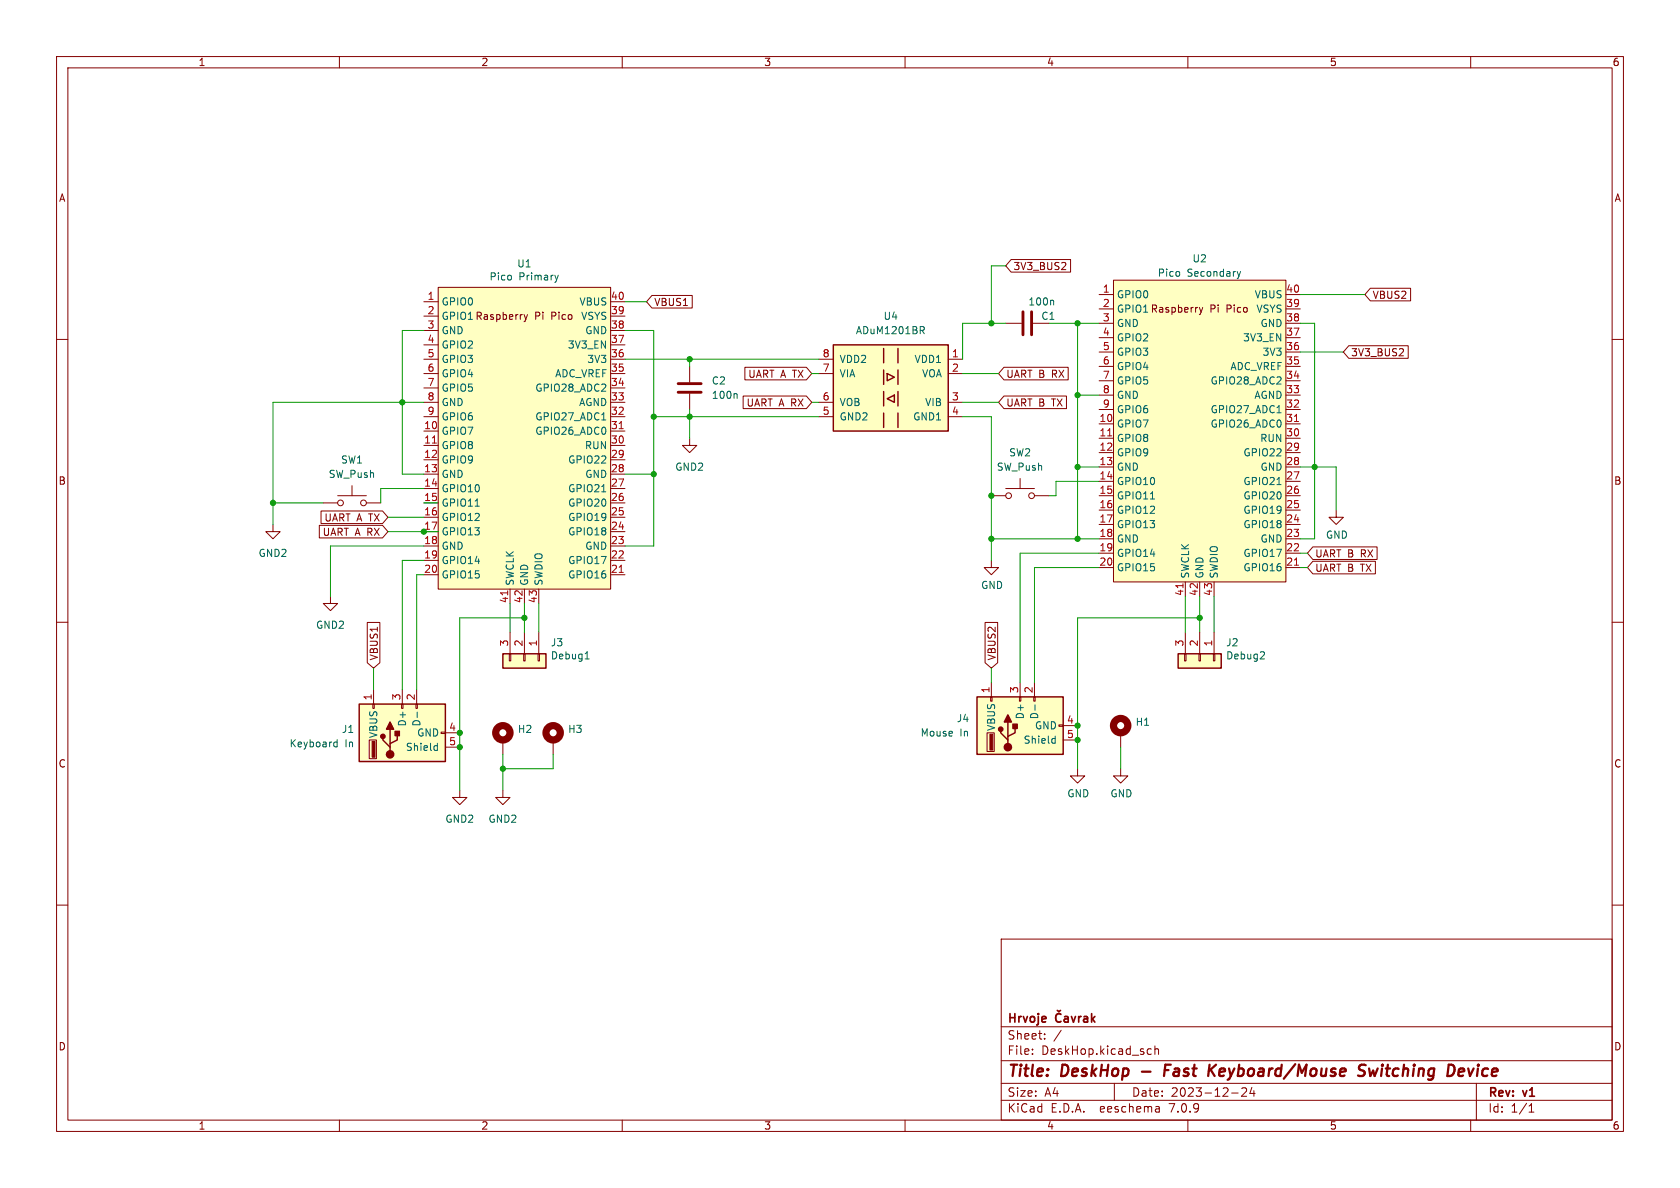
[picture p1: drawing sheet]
<svg xmlns="http://www.w3.org/2000/svg" width="297mm" height="210mm" viewBox="0 0 297 210" stroke-linecap="round" stroke-linejoin="round" font-family="sans-serif">
<g fill="none" stroke="#840000" stroke-width=".18">
<path d="M10 10h277v190h-277zM12 12h273v186h-273zM60 10v2M110 10v2M160 10v2M210 10v2M260 10v2M10 60h2M74.9 53.3h2.6M74.9 55.9h2.6M74.9 58.4h2.6M77.5 50.8h30.4v53.3h-30.4z"/>
<path d="M92.6 55.6l.4 .9M93 56.5l-.4 .4M93.3 55.6l-.3 .9M107.9 53.3h2.6M107.9 55.9h2.6M107.9 58.4h2.6M115.3 52.2h7.1v2.3h-7.1l-1-1.2zM177.8 57.2h2.8M178.8 45.9h10.5v2.2h-10.5l-1-1.1zM182.6 57.2h2.8M188.3 46.5l.1 .1v.3l-.8 .8h.8M194.3 57.2h2.5"/>
<path d="M194.3 52.1h2.5M194.3 54.6h2.5M194.3 59.7h2.5M196.8 49.5h30.5v53.4h-30.5zM212 54.3l.3 .9M212.3 55.2l-.3 .4M212.6 54.3l-.3 .9M227.3 57.2h2.6M227.3 52.1h2.6M227.3 54.6h2.6M227.3 59.7h2.6M242.3 51h7.1v2.2h-7.1l-1-1.1z"/>
<path d="M285 60h2M74.9 76.2h2.6M74.9 78.7h2.6M74.9 73.7h2.6M74.9 71.1h2.6M74.9 68.6h2.6M74.9 66h2.6M74.9 63.5h2.6M74.9 61h2.6M107.9 76.2h2.6M107.9 78.7h2.6M107.9 73.7h2.6"/>
<path d="M107.9 71.1h2.6M107.9 68.6h2.6M107.9 66h2.6M107.9 63.5h2.6M107.9 61h2.6M121.9 77.5v1.2h1.3l-1.3 1.3-1.3-1.3h1.3M121.9 64.8v2.8M121.9 69.6v2.8M131.4 70h11.2l.9 1.1-.9 1.1h-11.2zM131.7 64.9h10.9l.9 1.1-.9 1.2h-10.9zM144.8 73.7h2.5M144.8 71.1h2.5"/>
<path d="M144.8 66h2.5M144.8 63.5h2.5M167.6 73.7h2.6M167.6 71.1h2.6M167.6 66h2.6M167.6 63.5h2.6M177.5 64.9h11.3v2.3h-11.3l-1-1.2zM177.5 70h11v2.2h-11l-1-1.1zM194.3 74.9h2.5M194.3 77.5h2.5M194.3 72.4h2.5M194.3 69.9h2.5"/>
<path d="M194.3 67.3h2.5M194.3 64.8h2.5M194.3 62.2h2.5M227.3 74.9h2.6M227.3 77.5h2.6M227.3 72.4h2.6M227.3 69.9h2.6M227.3 67.3h2.6M227.3 64.8h2.6M227.3 62.2h2.6M238.4 61.1h10.6v2.2h-10.6l-.9-1.1zM248 61.7l.1 .2v.3l-.8 .7h.8"/>
<path d="M48.3 92.7v1.3h-1.3l1.3 1.3 1.2-1.3h-1.2M56.5 92.9h11.1l1 1.1-1 1.1h-11.1zM56.8 90.3h10.8l1 1.1-1 1.2h-10.8zM57.1 88.9h2.6M59.7 87.6h5.1M62.2 85.9v1.7M64.8 88.9h2.5M74.9 81.3h2.6M74.9 83.8h2.6M74.9 86.4h2.6M74.9 88.9h2.6M74.9 91.4h2.6"/>
<path d="M74.9 94h2.6M74.9 96.5h2.6M74.9 99.1h2.6M107.9 81.3h2.6M107.9 83.8h2.6M107.9 86.4h2.6M107.9 88.9h2.6M107.9 91.4h2.6M107.9 94h2.6M107.9 96.5h2.6M107.9 99.1h2.6M175.3 99.1v1.2h1.2l-1.2 1.3-1.3-1.3h1.3"/>
<path d="M175.3 87.6h2.5M177.8 86.4h5.1M180.3 84.6v1.8M182.9 87.6h2.5M194.3 87.6h2.5M194.3 80h2.5M194.3 82.6h2.5M194.3 85.1h2.5M194.3 90.2h2.5M194.3 92.7h2.5M194.3 95.3h2.5M194.3 97.8h2.5"/>
<path d="M227.3 87.6h2.6M227.3 80h2.6M227.3 82.6h2.6M227.3 85.1h2.6M227.3 90.2h2.6M227.3 92.7h2.6M227.3 95.3h2.6M227.3 97.8h2.6M232.1 99.2h11v2.2h-11l-1-1.1zM232.1 96.7h11.4v2.2h-11.4l-1-1.1zM236.2 90.2v1.2h1.3l-1.3 1.3-1.3-1.3h1.3M10 110h2"/>
<path d="M58.4 105.4v1.3h-1.3l1.3 1.3 1.3-1.3h-1.3M64.9 110h2.3v7.2l-1.2 .9-1.1-.9zM74.9 101.6h2.6M90 115.6h.3v1.2h-.3zM90.2 104.1v2.6M90.2 111.8v3.8M92.6 115.6h.2v1.2h-.2zM92.7 104.1v2.6M92.7 111.8v3.8M95.1 115.6h.3v1.2h-.3zM95.2 104.1v2.6M95.2 111.8v3.8"/>
<path d="M107.9 101.6h2.6M174.1 110h2.3v7.2l-1.1 .9-1.2-.9zM194.3 100.3h2.5M209.4 115.6h.3v1.2h-.3zM209.5 102.9v2.5M209.5 111.8v3.8M212 115.6h.2v1.2h-.2zM212.1 102.9v2.5M212.1 111.8v3.8M214.5 115.6h.3v1.2h-.3zM214.6 102.9v2.5M214.6 111.8v3.8"/>
<path d="M227.3 100.3h2.6M285 110h2M65.3 130.8h1.2v3.3h-1.2zM65.9 124.5h.3v.7h-.3zM66 121.9v2.6M71 124.5h.2v.7h-.2zM71.1 121.9v2.6M73.5 124.5h.3v.7h-.3zM73.7 121.9v2.6M78 129.4h.7v.3h-.7zM78.7 129.5h2.6M78.7 132.1h2.6"/>
<path d="M81.3 139.7v1.3h-1.3l1.3 1.2 1.2-1.2h-1.2M88.9 139.7v1.3h-1.3l1.3 1.2 1.3-1.2h-1.3M88.9 130.8v2.6M97.8 130.8v2.6M174.5 129.5h1.3v3.3h-1.3zM175.1 123.2h.3v.8h-.3zM175.3 120.7v2.5M180.2 123.2h.3v.8h-.3zM180.3 120.7v2.5M182.8 123.2h.2v.8h-.2zM182.9 120.7v2.5M187.2 128.1h.8v.3h-.8z"/>
<path d="M188 128.3h2.5M188 130.8h2.5M190.5 135.9v1.3h1.3l-1.3 1.2-1.3-1.2h1.3M198.1 135.9v1.3h1.3l-1.3 1.2-1.3-1.2h1.3M198.1 129.5v2.6M10 160h2M285 160h2M177 166h108v32h-108zM60 198v2M110 198v2M160 198v2M177 194.5h108"/>
<path d="M177 191.5h108M177 187.5h108M177 181.5h108M182.5 186.3v.1M182.5 185.5v.1M184.7 183.6v.1M184.7 182.8v.1M187.6 182.1l-1.3 2M197 191.5v3M203.1 185.4l.4 .1M203.5 186.3l-.4 .1M204.2 185.5l.2-.1 .3 .1 .1 .9"/>
<path d="M204.2 184.9v1.5M204.9 195.7l.1 .9M205 196.5l-.2 .1M205 196h-.2M210 198v2M217.7 193.2h1.2M220.3 192.4v.5l-.8 .9h.9M221.3 192.2l-.3 1.1h.9M221.7 192.8v1M260 198v2M261 191.5v6.5M270.3 196.6h.9"/>
<path d="M270.3 195.5l.4-.4v1.5"/>
<circle cx="60.2" cy="88.9" r=".51"/>
<circle cx="64.3" cy="88.9" r=".51"/>
<circle cx="178.3" cy="87.6" r=".51"/>
<circle cx="182.4" cy="87.6" r=".51"/>
</g>
<path d="M201.9 189.4h1.5M205.9 189.2h.7M207 188.2h-1l-.2 2M214 189.1l.7 1.1M215 188.2l-1.3 1.2M241.4 188.3a.85 .85 0 0 0-1 .1 .45 .45 0 0 0 .2 .8l.3 .1a.49 .49 0 0 1 .4 .5 .49 .49 0 0 1-.5 .4l-.7-.1M242 188.9l.3 1.3 .5-.9M257.9 189.5l.9-.1v-.4l-.2-.1-.6 .1-.2 .9 .3 .3 .5-.1" fill="none" stroke="#840000" stroke-width=".4"/>
<path d="M186.9 178.6l.3 .2 .3-.2M187.6 179.3a.6 .6 0 0 0-.8 0 .6 .6 0 0 0-.2 .7 .56 .56 0 0 0 .3 .6 .56 .56 0 0 0 .7-.1M188.2 179.8h.6v.9M189.4 179.7l.4 1 .3-1M190.7 179.7v1M191.1 179.7l-.3 .1-.1 .2M191.6 179.8h.6l.1 .9M193 179.2v1.5M193.6 179.7l-.6 .6M188.8 180l-.5 .1a.29 .29 0 0 0-.2 .3 .29 .29 0 0 0 .2 .3l.5-.1M192.3 180l-.5 .1a.29 .29 0 0 0-.3 .3 .29 .29 0 0 0 .3 .3l.5-.1M193.1 180.1l.5 .6" fill="none" stroke="#840000" stroke-width=".3"/>
<g fill="#ffffc2" stroke="#ffffc2" stroke-width=".18">
<path d="M77.5 50.8h30.4v53.3h-30.4z"/>
<path d="M172.7 123.2h15.3v10.2h-15.3z"/>
<path d="M147.3 61h20.3v15.2h-20.3z"/>
<path d="M88.9 115.6h7.6v2.5h-7.6z"/>
<path d="M208.3 115.6h7.6v2.5h-7.6z"/>
<path d="M196.8 49.5h30.5v53.4h-30.5z"/>
<path d="M63.5 124.5h15.2v10.1h-15.2z"/>
</g>
<path d="M76.4 78.3h.8M109.5 75.8h.7M195.8 77.1h.7M228.8 74.5h.8M228.8 99.9h.8M89.8 104.4v.8M109.5 101.2h.7M209.1 103.2v.7" fill="none" stroke="#a90000" stroke-width=".18"/>
<g fill="none" stroke="#006464" stroke-width=".18">
<path d="M98.7 48.7l-.3 .8M162.7 57.7h.5l.2 .3-.1 .3-.6 .1M163 58.4l.4 .6M186.1 53.1l.2 .2v.6M218.7 48l.3 .8M219 48.8l-.1 .3M219.3 48l-.3 .8M106.4 74.2h.7M130.1 69.6l.2 .2v.6M225.8 73h.7M84 89.5h.7M106.4 86.9h.7"/>
<path d="M203.4 88.2h.7M225.8 85.7h.7M103.4 116.5h.8M103.7 115.4l.1-.2v1.3M223.3 115.2l.2 .3v.3l-.7 .7h.7M59.1 132h.5M59.1 131.2h.5M59.6 130.8v1.2M73.8 125.9v.9M77 131.8l.3 .1M77.3 131.4v1.3M77.3 132.6l-.3 .1"/>
<path d="M183 124.6v1M186.2 130.5l.3 .1M186.5 130.1v1.3M186.5 131.3l-.3 .1"/>
</g>
<path d="M180.8 55.1v4.1M182.4 55.1v4.1M119.9 69.3h4.1M119.9 67.8h4.1" fill="none" stroke="#840000" stroke-width=".51"/>
<g fill="none" stroke="#840000" stroke-width=".25">
<path d="M147.3 61h20.3v15.2h-20.3zM156.2 61.6v2.5M156.2 65.4v2.5M156.2 69.2v2.6M156.2 73v2.6M156.8 70.5l1.3-.6v1.2zM156.8 66l1.3 .7-1.3 .6zM158.7 61.6v2.5M158.7 65.4v2.5M158.7 69.2v2.6M158.7 73v2.6M88.9 115.6h7.6v2.5h-7.6z"/>
<path d="M208.3 115.6h7.6v2.5h-7.6zM63.5 124.5h15.2v10.1h-15.2zM67.7 130.2v.6l1.3 1.3v.6M69 128.9v2.5M70.2 129.5v1.3l-1.2 .6v.7M172.7 123.2h15.3v10.2h-15.3zM176.9 128.9v.6l1.3 1.3v.6M178.2 127.6v2.6M179.5 128.3v1.2l-1.3 .7v.6"/>
</g>
<g fill="#840000" stroke="#840000" stroke-width=".25">
<path d="M178.2 126.4l.6 1.2h-1.3z"/>
<path d="M179.1 128h.7v.8h-.7z"/>
<path d="M69 127.6l.6 1.3h-1.3z"/>
<path d="M69.8 129.3h.8v.7h-.8z"/>
<circle cx="178.2" cy="132.1" r=".63"/>
<circle cx="176.9" cy="128.9" r=".38"/>
<circle cx="69" cy="133.3" r=".63"/>
<circle cx="67.7" cy="130.2" r=".38"/>
</g>
<g fill="#840000" stroke="#840000" stroke-width=".18">
<path d="M175 129.8h.5v2.8h-.5z"/>
<path d="M65.8 131.1h.5v2.8h-.5z"/>
</g>
<g fill="none" stroke="#840000" stroke-width="1.3">
<circle cx="88.9" cy="129.5" r="1.27"/>
<circle cx="97.8" cy="129.5" r="1.27"/>
<circle cx="198.1" cy="128.3" r="1.27"/>
</g>
<g fill="none" stroke="#009600" stroke-width=".18">
<path d="M74.9 58.4h-3.8v25.4h3.8M110.5 58.4h5.1v38.1h-5.1M110.5 53.3h3.8M177.8 57.2h-7.6v6.3M177.8 47h-2.5v10.2M185.4 57.2h8.9M190.5 57.2v38.1M229.9 57.2h2.5v38.1h-2.5M229.9 52.1h11.4M74.9 71.1h-26.6v21.6M110.5 63.5h34.3M115.6 73.7h29.2"/>
<path d="M121.9 63.5v1.3M121.9 72.4v5.1M143.5 71.1h1.3M143.5 66h1.3M170.2 73.7h5.1v25.4M170.2 71.1h6.3M170.2 66h6.3M190.5 69.9h3.8M229.9 62.2h7.6M48.3 88.9h8.8M68.6 94h8.9M68.6 91.4h6.3"/>
<path d="M74.9 99.1h-3.8v22.8M74.9 88.9h2.6M74.9 96.5h-16.5v8.9M74.9 86.4h-7.6v2.5M110.5 83.8h5.1M175.3 95.3h19M190.5 82.6h3.8M194.3 97.8h-14v22.9M194.3 85.1h-7.6v2.5h-1.3M229.9 97.8h1.2M229.9 82.6h6.3v7.6M66 118.1v3.8"/>
<path d="M74.9 101.6h-1.2v20.3M90.2 106.7v5.1M92.7 106.7v5.1M92.7 109.2h-11.4v30.5M95.2 106.7v5.1M175.3 118.1v2.6M194.3 100.3h-11.4v20.4M209.5 105.4v6.4M212.1 109.2h-21.6v26.7M212.1 105.4v6.4M214.6 105.4v6.4M229.9 100.3h1.2"/>
<path d="M88.9 133.4v6.3M97.8 133.4v2.5h-8.9M198.1 132.1v3.8"/>
</g>
<g fill="#009600" stroke="#009600" stroke-width=".18">
<circle cx="190.5" cy="57.2" r=".46"/>
<circle cx="190.5" cy="69.9" r=".46"/>
<circle cx="190.5" cy="82.6" r=".46"/>
<circle cx="175.3" cy="95.3" r=".46"/>
<circle cx="175.3" cy="87.6" r=".46"/>
<circle cx="175.3" cy="57.2" r=".46"/>
<circle cx="71.1" cy="71.1" r=".46"/>
<circle cx="115.6" cy="83.8" r=".46"/>
<circle cx="115.6" cy="73.7" r=".46"/>
<circle cx="121.9" cy="73.7" r=".46"/>
<circle cx="92.7" cy="109.2" r=".46"/>
<circle cx="121.9" cy="63.5" r=".46"/>
<circle cx="190.5" cy="95.3" r=".46"/>
<circle cx="190.5" cy="128.3" r=".46"/>
<circle cx="190.5" cy="130.8" r=".46"/>
<circle cx="212.1" cy="109.2" r=".46"/>
<circle cx="232.4" cy="82.6" r=".46"/>
<circle cx="81.3" cy="132.1" r=".46"/>
<circle cx="81.3" cy="129.5" r=".46"/>
<circle cx="48.3" cy="88.9" r=".46"/>
<circle cx="74.9" cy="94" r=".46"/>
<circle cx="88.9" cy="135.9" r=".46"/>
</g>
<g font-size="2.8" fill="#840000">
<text x="178" y="190.9">Title:</text>
<text x="187.7" y="190.9">DeskHop</text>
<text x="207.4" y="190.9">Fast</text>
<text x="216.1" y="190.9">Keyboard/Mouse</text>
<text x="243.4" y="190.9">Switching</text>
<text x="259.9" y="190.9">Device</text>
</g>
<g font-size="2.1" fill="#840000">
<text x="178" y="184">Sheet:</text>
<text x="178" y="181.2">Hrvoje</text>
<text x="178" y="186.7">File:</text>
<text x="184.1" y="186.7">DeskHop.kicad_sch</text>
<text x="178" y="196.9">KiCad</text>
<text x="178" y="194.1">Size:</text>
<text x="184.7" y="194.1">A4</text>
<text x="185.7" y="196.9">E.D.A.</text>
<text x="194.6" y="196.9">eeschema</text>
<text x="200" y="194.1">Date:</text>
<text x="207" y="196.9">7.0.9</text>
<text x="207" y="194.1">2023-12-24</text>
<text x="263" y="194.3">Rev:</text>
<text x="263" y="196.9">Id:</text>
<text x="267.1" y="196.9">1/1</text>
<text x="269.4" y="194.3">v1</text>
</g>
<g font-size="1.8" fill="#840000">
<text x="35" y="11.9">1</text>
<text x="85" y="11.9">2</text>
<text x="135" y="11.9">3</text>
<text x="185" y="11.9">4</text>
<text x="235" y="11.9">5</text>
<text x="285" y="11.9">6</text>
<text x="10.3" y="35.9">A</text>
<text x="285.3" y="35.9">A</text>
<text x="179.1" y="47.9">3V3_BUS2</text>
<text x="242.6" y="53">VBUS2</text>
<text x="94.5" y="56.8">Pi</text>
<text x="97.6" y="56.8">Pico</text>
<text x="115.6" y="54.3">VBUS1</text>
<text x="213.9" y="55.5">Pi</text>
<text x="217" y="55.5">Pico</text>
<text x="238.8" y="63.2">3V3_BUS2</text>
<text x="132.2" y="67">UART A TX</text>
<text x="177.8" y="67">UART B</text>
<text x="186.1" y="67">RX</text>
<text x="131.9" y="72.1">UART A RX</text>
<text x="177.8" y="72.1">UART B</text>
<text x="186.1" y="72.1">TX</text>
<text x="10.3" y="85.9">B</text>
<text x="285.3" y="85.9">B</text>
<text x="56.9" y="94.9">UART A RX</text>
<text x="57.2" y="92.4">UART A TX</text>
<text x="232.4" y="101.3">UART B</text>
<text x="232.4" y="98.7">UART B</text>
<text x="240.7" y="101.3">TX</text>
<text x="240.7" y="98.7">RX</text>
<text x="67" y="116.8" transform="rotate(-90 67 116.8)">VBUS1</text>
<text x="176.2" y="116.8" transform="rotate(-90 176.2 116.8)">VBUS2</text>
<text x="10.3" y="135.9">C</text>
<text x="285.3" y="135.9">C</text>
<text x="10.3" y="185.9">D</text>
<text x="285.3" y="185.9">D</text>
<text x="35" y="199.9">1</text>
<text x="85" y="199.9">2</text>
<text x="135" y="199.9">3</text>
<text x="185" y="199.9">4</text>
<text x="235" y="199.9">5</text>
<text x="285" y="199.9">6</text>
</g>
<g font-size="1.8" fill="#006464">
<text x="91.3" y="47.5">U1</text>
<text x="210.7" y="46.6">U2</text>
<text x="86.4" y="49.8">Pico</text>
<text x="91.7" y="49.8">Primary</text>
<text x="197.4" y="52.9">GPIO0</text>
<text x="204.6" y="49.1">Pico</text>
<text x="209.9" y="49.1">Secondary</text>
<text x="221.7" y="52.9">VBUS</text>
<text x="78" y="54.2">GPIO0</text>
<text x="78" y="56.7">GPIO1 Raspberry</text>
<text x="78" y="59.3">GND</text>
<text x="102.3" y="54.2">VBUS</text>
<text x="102.6" y="56.7">VSYS</text>
<text x="103.4" y="59.3">GND</text>
<text x="151.2" y="59.3">ADuM1201BR</text>
<text x="156.1" y="56.7">U4</text>
<text x="181.7" y="54.2">100n</text>
<text x="184" y="56.7">C1</text>
<text x="197.4" y="55.5">GPIO1 Raspberry</text>
<text x="197.4" y="58">GND</text>
<text x="222" y="55.5">VSYS</text>
<text x="222.7" y="58">GND</text>
<text x="78" y="61.8">GPIO2</text>
<text x="78" y="64.4">GPIO3</text>
<text x="100.3" y="61.8">3V3_EN</text>
<text x="103.7" y="64.4">3V3</text>
<text x="148.3" y="64.4">VDD2</text>
<text x="161.6" y="64.4">VDD1</text>
<text x="197.4" y="60.6">GPIO2</text>
<text x="197.4" y="63.1">GPIO3</text>
<text x="197.4" y="65.6">GPIO4</text>
<text x="217.4" y="65.6">ADC_VREF</text>
<text x="219.7" y="60.6">3V3_EN</text>
<text x="223.1" y="63.1">3V3</text>
<text x="78" y="66.9">GPIO4</text>
<text x="78" y="69.4">GPIO5</text>
<text x="78" y="72">GND</text>
<text x="94.5" y="69.4">GPIO28_ADC2</text>
<text x="98" y="66.9">ADC_VREF</text>
<text x="102.3" y="72">AGND</text>
<text x="125.7" y="68.2">C2</text>
<text x="125.7" y="70.7">100n</text>
<text x="148.3" y="72">VOB</text>
<text x="148.3" y="66.9">VIA</text>
<text x="162.9" y="66.9">VOA</text>
<text x="163.5" y="72">VIB</text>
<text x="197.4" y="68.2">GPIO5</text>
<text x="197.4" y="70.7">GND</text>
<text x="213.9" y="68.2">GPIO28_ADC2</text>
<text x="221.7" y="70.7">AGND</text>
<text x="78" y="77.1">GPIO7</text>
<text x="78" y="74.5">GPIO6</text>
<text x="94.5" y="77.1">GPIO26_ADC0</text>
<text x="94.5" y="74.5">GPIO27_ADC1</text>
<text x="148.3" y="74.5">GND2</text>
<text x="161.3" y="74.5">GND1</text>
<text x="197.4" y="75.8">GPIO7</text>
<text x="197.4" y="73.3">GPIO6</text>
<text x="213.9" y="75.8">GPIO26_ADC0</text>
<text x="213.9" y="73.3">GPIO27_ADC1</text>
<text x="60.2" y="82.1">SW1</text>
<text x="78" y="79.6">GPIO8</text>
<text x="78" y="82.1">GPIO9</text>
<text x="100.3" y="82.1">GPIO22</text>
<text x="103.3" y="79.6">RUN</text>
<text x="119.3" y="83.4">GND2</text>
<text x="176.1" y="83.4">SW_Push</text>
<text x="178.3" y="80.9">SW2</text>
<text x="197.4" y="78.3">GPIO8</text>
<text x="197.4" y="80.9">GPIO9</text>
<text x="197.4" y="83.4">GND</text>
<text x="219.7" y="80.9">GPIO22</text>
<text x="222.7" y="78.3">RUN</text>
<text x="222.7" y="83.4">GND</text>
<text x="58" y="84.7">SW_Push</text>
<text x="78" y="84.7">GND</text>
<text x="78" y="87.2">GPIO10</text>
<text x="78" y="89.8">GPIO11</text>
<text x="100.3" y="89.8">GPIO20</text>
<text x="100.3" y="87.2">GPIO21</text>
<text x="103.4" y="84.7">GND</text>
<text x="197.4" y="86">GPIO10</text>
<text x="197.4" y="88.5">GPIO11</text>
<text x="219.7" y="88.5">GPIO20</text>
<text x="219.7" y="86">GPIO21</text>
<text x="78" y="92.3">GPIO12</text>
<text x="78" y="94.8">GPIO13</text>
<text x="100.3" y="94.8">GPIO18</text>
<text x="100.3" y="92.3">GPIO19</text>
<text x="197.4" y="91">GPIO12</text>
<text x="197.4" y="93.6">GPIO13</text>
<text x="219.7" y="93.6">GPIO18</text>
<text x="219.7" y="91">GPIO19</text>
<text x="234.3" y="95.4">GND</text>
<text x="45.6" y="98.7">GND2</text>
<text x="78" y="97.4">GND</text>
<text x="78" y="99.9">GPIO14</text>
<text x="100.3" y="99.9">GPIO17</text>
<text x="103.4" y="97.4">GND</text>
<text x="197.4" y="96.1">GND</text>
<text x="197.4" y="98.7">GPIO14</text>
<text x="197.4" y="101.2">GPIO15</text>
<text x="219.7" y="101.2">GPIO16</text>
<text x="219.7" y="98.7">GPIO17</text>
<text x="222.7" y="96.1">GND</text>
<text x="78" y="102.5">GPIO15</text>
<text x="91" y="103.6" transform="rotate(-90 91 103.6)">SWCLK</text>
<text x="93.6" y="103.6" transform="rotate(-90 93.6 103.6)">GND</text>
<text x="96.1" y="103.6" transform="rotate(-90 96.1 103.6)">SWDIO</text>
<text x="100.3" y="102.5">GPIO16</text>
<text x="173.4" y="104.3">GND</text>
<text x="210.4" y="102.4" transform="rotate(-90 210.4 102.4)">SWCLK</text>
<text x="213" y="102.4" transform="rotate(-90 213 102.4)">GND</text>
<text x="215.5" y="102.4" transform="rotate(-90 215.5 102.4)">SWDIO</text>
<text x="55.8" y="111.4">GND2</text>
<text x="97.3" y="114.5">J3</text>
<text x="97.3" y="116.8">Debug1</text>
<text x="216.7" y="114.5">J2</text>
<text x="216.7" y="116.8">Debug2</text>
<text x="60.3" y="129.8">J1</text>
<text x="66.9" y="130.6" transform="rotate(-90 66.9 130.6)">VBUS</text>
<text x="72" y="128.5" transform="rotate(-90 72 128.5)">D+</text>
<text x="73.7" y="130.4">GND</text>
<text x="74.5" y="128.5" transform="rotate(-90 74.5 128.5)">D-</text>
<text x="91.4" y="129.8">H2</text>
<text x="100.3" y="129.8">H3</text>
<text x="162.6" y="130.4">Mouse</text>
<text x="169.1" y="127.9">J4</text>
<text x="169.7" y="130.4">In</text>
<text x="176.1" y="129.3" transform="rotate(-90 176.1 129.3)">VBUS</text>
<text x="180.9" y="131.7">Shield</text>
<text x="181.2" y="127.3" transform="rotate(-90 181.2 127.3)">D+</text>
<text x="182.9" y="129.1">GND</text>
<text x="183.7" y="127.3" transform="rotate(-90 183.7 127.3)">D-</text>
<text x="200.7" y="128.5">H1</text>
<text x="51.1" y="132.3">Keyboard</text>
<text x="61" y="132.3">In</text>
<text x="71.7" y="132.9">Shield</text>
<text x="188.6" y="141.1">GND</text>
<text x="196.2" y="141.1">GND</text>
<text x="78.6" y="145.6">GND2</text>
<text x="86.3" y="145.6">GND2</text>
</g>
<g font-size="1.8" fill="#a90000">
<text x="75.5" y="53.1">1</text>
<text x="107.9" y="53.1">40</text>
<text x="194.9" y="51.8">1</text>
<text x="227.3" y="51.8">40</text>
<text x="75.5" y="55.6">2</text>
<text x="75.5" y="58.2">3</text>
<text x="107.9" y="58.2">38</text>
<text x="107.9" y="55.6">39</text>
<text x="194.9" y="54.4">2</text>
<text x="194.9" y="56.9">3</text>
<text x="194.9" y="59.4">4</text>
<text x="227.3" y="59.4">37</text>
<text x="227.3" y="56.9">38</text>
<text x="227.3" y="54.4">39</text>
<text x="75.5" y="60.7">4</text>
<text x="75.5" y="63.2">5</text>
<text x="75.5" y="65.8">6</text>
<text x="107.9" y="65.8">35</text>
<text x="107.9" y="63.2">36</text>
<text x="107.9" y="60.7">37</text>
<text x="145.3" y="65.8">7</text>
<text x="145.3" y="63.2">8</text>
<text x="168.2" y="63.2">1</text>
<text x="168.2" y="65.8">2</text>
<text x="194.9" y="62">5</text>
<text x="194.9" y="64.5">6</text>
<text x="227.3" y="64.5">35</text>
<text x="227.3" y="62">36</text>
<text x="75.5" y="68.3">7</text>
<text x="75.5" y="70.9">8</text>
<text x="107.9" y="70.9">33</text>
<text x="107.9" y="68.3">34</text>
<text x="145.3" y="70.9">6</text>
<text x="168.2" y="70.9">3</text>
<text x="194.9" y="67.1">7</text>
<text x="194.9" y="69.6">8</text>
<text x="227.3" y="69.6">33</text>
<text x="227.3" y="67.1">34</text>
<text x="74.9" y="75.9">10</text>
<text x="75.5" y="73.4">9</text>
<text x="107.9" y="75.9">31</text>
<text x="107.9" y="73.4">32</text>
<text x="145.3" y="73.4">5</text>
<text x="168.2" y="73.4">4</text>
<text x="194.3" y="74.7">10</text>
<text x="194.3" y="77.2">11</text>
<text x="194.9" y="72.1">9</text>
<text x="227.3" y="77.2">30</text>
<text x="227.3" y="74.7">31</text>
<text x="227.3" y="72.1">32</text>
<text x="74.9" y="78.5">11</text>
<text x="74.9" y="81">12</text>
<text x="74.9" y="83.6">13</text>
<text x="107.9" y="83.6">28</text>
<text x="107.9" y="81">29</text>
<text x="107.9" y="78.5">30</text>
<text x="194.3" y="79.8">12</text>
<text x="194.3" y="82.3">13</text>
<text x="227.3" y="82.3">28</text>
<text x="227.3" y="79.8">29</text>
<text x="74.9" y="86.1">14</text>
<text x="74.9" y="88.6">15</text>
<text x="107.9" y="88.6">26</text>
<text x="107.9" y="86.1">27</text>
<text x="194.3" y="84.8">14</text>
<text x="194.3" y="87.4">15</text>
<text x="194.3" y="89.9">16</text>
<text x="227.3" y="89.9">25</text>
<text x="227.3" y="87.4">26</text>
<text x="227.3" y="84.8">27</text>
<text x="74.9" y="91.2">16</text>
<text x="74.9" y="93.7">17</text>
<text x="107.9" y="93.7">24</text>
<text x="107.9" y="91.2">25</text>
<text x="194.3" y="92.5">17</text>
<text x="194.3" y="95">18</text>
<text x="227.3" y="95">23</text>
<text x="227.3" y="92.5">24</text>
<text x="74.9" y="96.3">18</text>
<text x="74.9" y="98.8">19</text>
<text x="74.9" y="101.3">20</text>
<text x="107.9" y="101.3">21</text>
<text x="107.9" y="98.8">22</text>
<text x="107.9" y="96.3">23</text>
<text x="194.3" y="97.5">19</text>
<text x="194.3" y="100.1">20</text>
<text x="227.3" y="100.1">21</text>
<text x="227.3" y="97.5">22</text>
<text x="89.9" y="106.7" transform="rotate(-90 89.9 106.7)">41</text>
<text x="92.5" y="106.7" transform="rotate(-90 92.5 106.7)">42</text>
<text x="95" y="106.7" transform="rotate(-90 95 106.7)">43</text>
<text x="209.3" y="105.5" transform="rotate(-90 209.3 105.5)">41</text>
<text x="211.8" y="105.5" transform="rotate(-90 211.8 105.5)">42</text>
<text x="214.4" y="105.5" transform="rotate(-90 214.4 105.5)">43</text>
<text x="89.9" y="114.4" transform="rotate(-90 89.9 114.4)">3</text>
<text x="92.5" y="114.4" transform="rotate(-90 92.5 114.4)">2</text>
<text x="95" y="114.4" transform="rotate(-90 95 114.4)">1</text>
<text x="209.3" y="114.4" transform="rotate(-90 209.3 114.4)">3</text>
<text x="211.8" y="114.4" transform="rotate(-90 211.8 114.4)">2</text>
<text x="214.4" y="114.4" transform="rotate(-90 214.4 114.4)">1</text>
<text x="65.8" y="123.9" transform="rotate(-90 65.8 123.9)">1</text>
<text x="70.9" y="123.9" transform="rotate(-90 70.9 123.9)">3</text>
<text x="73.4" y="123.9" transform="rotate(-90 73.4 123.9)">2</text>
<text x="175" y="122.6" transform="rotate(-90 175 122.6)">1</text>
<text x="180.1" y="122.6" transform="rotate(-90 180.1 122.6)">3</text>
<text x="182.6" y="122.6" transform="rotate(-90 182.6 122.6)">2</text>
<text x="79.3" y="129.3">4</text>
<text x="79.3" y="131.8">5</text>
<text x="188.5" y="128">4</text>
<text x="188.5" y="130.6">5</text>
</g>
</svg>
